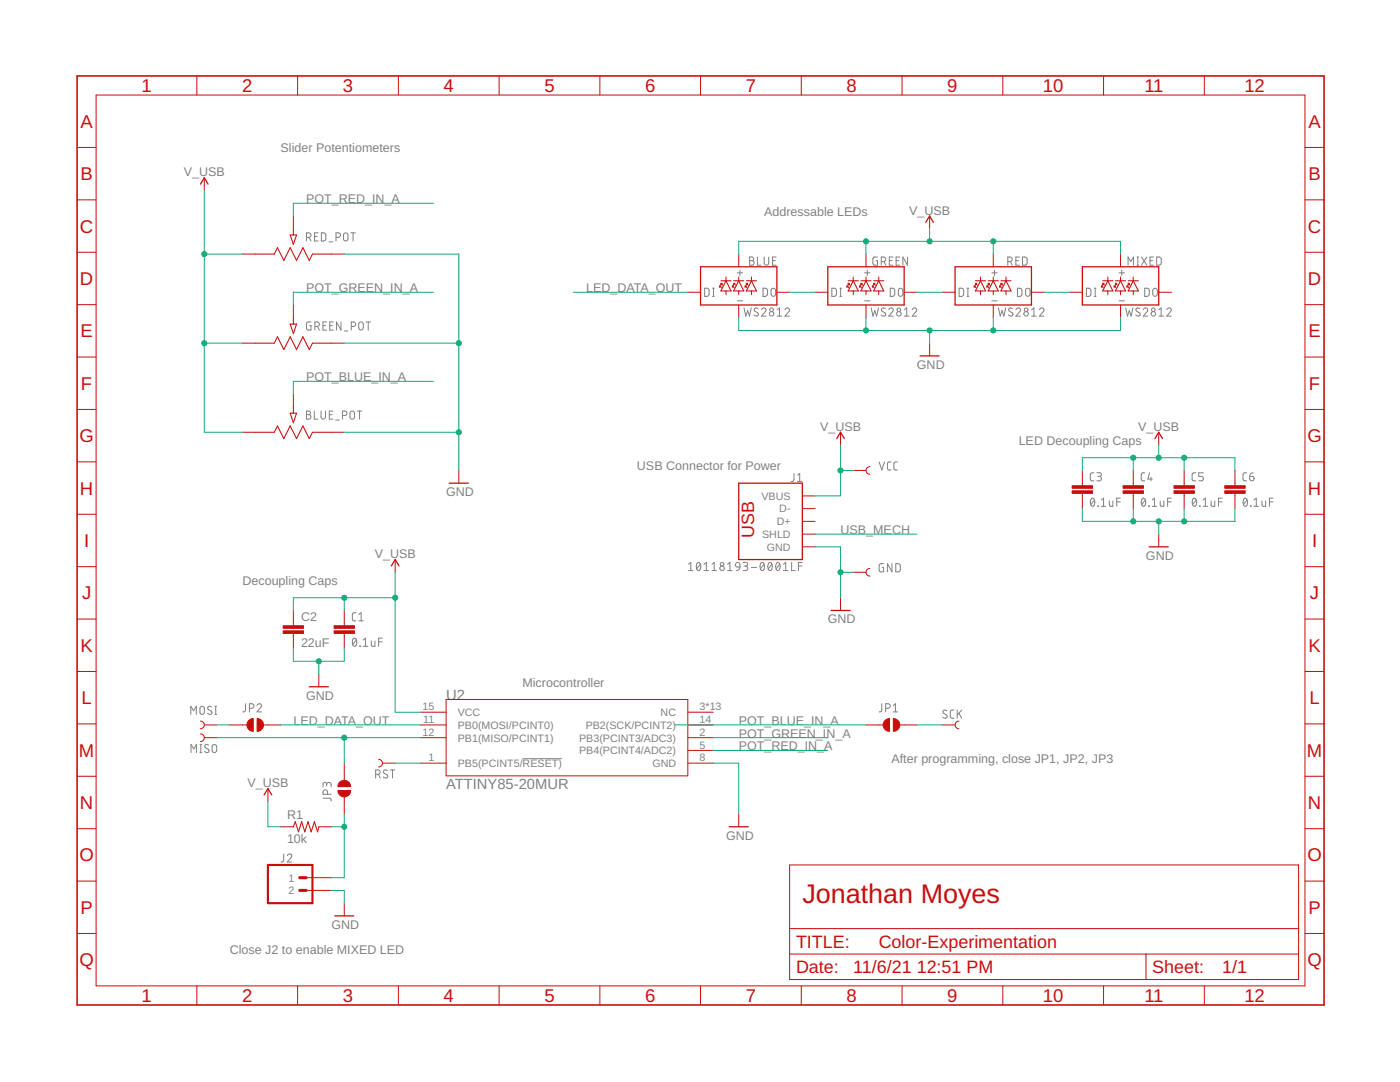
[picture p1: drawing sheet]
<svg xmlns="http://www.w3.org/2000/svg" width="279mm" height="216mm" viewBox="0 0 279 216" stroke-linecap="round" stroke-linejoin="round" font-family="sans-serif">
<g fill="none" stroke="#808080" stroke-width=".2">
<path d="M61.2 47.4h.4a.46 .46 0 0 0 .5-.5 .46 .46 0 0 0-.5-.4h-.4v1.6M61.7 47.4l.4 .7M62.8 47.2h.5M63.5 46.5h-.7v1.6h.7M64.1 46.5h.6l.3 .2v1.1l-.3 .2-.6 .1zM65.7 48.3h.7M67.1 47.4h.4a.46 .46 0 0 0 .5-.5 .46 .46 0 0 0-.5-.4h-.4v1.6M68.7 46.6l.3-.1 .3 .1 .1 1a.44 .44 0 0 1-.4 .5 .44 .44 0 0 1-.4-.5zM70 46.5h.9M70.5 46.5v1.6M140.6 57.5l.6 .1 .3 .2v1.1l-.3 .2h-.6zM142.2 57.5h.4"/>
<path d="M142.2 59.1h.4M142.4 57.5v1.6M147.2 54.4h1M147.7 53.9v1.1M149.6 51.3h.5a.36 .36 0 0 1 .3 .3 .36 .36 0 0 1-.3 .4 .46 .46 0 0 1 .4 .5 .46 .46 0 0 1-.4 .4h-.5zM149.6 52h.5M151.2 51.3v1.6h.7M152.3 57.5l.6 .1 .2 .2v1.1l-.2 .2h-.6zM152.5 51.3v1.2a.46 .46 0 0 0 .5 .4 .46 .46 0 0 0 .4-.4v-1.2M154 57.6l.3-.1 .4 .1 .1 1.1a.46 .46 0 0 1-.5 .4 .46 .46 0 0 1-.4-.4zM154.2 52h.5M154.9 51.3h-.7v1.6h.7"/>
<path d="M166 57.5l.6 .1 .3 .2v1.1l-.3 .2h-.6zM167.6 57.5h.4M167.6 59.1h.4M167.8 57.5v1.6M172.6 54.4h1M173.1 53.9v1.1M175.1 51.3h-.7l-.2 .2v1.1l.2 .3h.7v-.9h-.3M175.9 52.2h.4a.46 .46 0 0 0 .5-.5 .46 .46 0 0 0-.5-.4h-.4v1.6M176.4 52.2l.4 .7M177.5 52h.5M177.7 57.5l.6 .1 .2 .2v1.1l-.2 .2h-.6zM178.2 51.3h-.7v1.6h.7"/>
<path d="M178.8 52h.6M179.4 57.6l.3-.1 .3 .1a1.33 1.33 0 0 1 .1 1.3l-.4 .2-.4-.2v-.9zM179.6 51.3h-.8v1.6h.8M181.1 51.3v1.6l-.9-1.6v1.6M191.4 57.5l.6 .1 .3 .2v.9l-.3 .4h-.6zM193 57.5h.4M193 59.1h.4M193.2 57.5v1.6M197.9 54.4h1.1M198.5 53.9v1.1M201.1 52.2h.5a.46 .46 0 0 0 .4-.5 .46 .46 0 0 0-.4-.4h-.5v1.6M201.7 52.2l.3 .7"/>
<path d="M202.7 52h.6M203.1 57.5l.6 .1 .2 .2 .1 .9-.3 .4h-.6zM203.5 51.3h-.8v1.6h.8M204.1 51.3h.6l.3 .3v1l-.3 .3h-.6zM204.8 57.6l.3-.1 .3 .1 .2 1.1a.44 .44 0 0 1-.5 .4 .44 .44 0 0 1-.4-.4zM216.8 57.5l.8 .1a1.33 1.33 0 0 1 .1 1.3l-.3 .2h-.6zM218.4 57.5h.3M218.4 59.1h.3M218.6 57.5v1.6M223.3 54.4h1.1M223.9 53.9v1.1M225.1 52.9v-1.6l.6 .9 .5-.9v1.6"/>
<path d="M226.9 51.3h.4M226.9 52.9h.4M227.1 51.3v1.6M227.8 51.3l1.1 1.6M228.5 57.5l.6 .1 .2 .2 .1 .9-.3 .4h-.6zM228.9 51.3l-1.1 1.6M229.5 52h.5M230.2 57.6l.3-.1 .3 .1 .2 1.1a.46 .46 0 0 1-.5 .4 .46 .46 0 0 1-.4-.4v-.7zM230.2 51.3h-.7v1.6h.7M230.8 51.3h.7l.2 .3 .1 .9-.3 .4h-.7zM62.1 64.2l-.7 .1-.2 .2v1l.2 .3 .7 .1v-.9h-.3M62.8 65.2h.5a.46 .46 0 0 0 .5-.5 .46 .46 0 0 0-.5-.5h-.5v1.7"/>
<path d="M63.4 65.2l.4 .7M64.5 65h.5M65.2 64.2h-.7v1.7h.7M65.8 65h.5M66.5 64.2h-.7v1.7h.7M68.1 64.2v1.7l-.9-1.7v1.7M68.7 66h.7M70.1 65.2h.4a.46 .46 0 0 0 .5-.5 .46 .46 0 0 0-.5-.5h-.4v1.7M71.7 64.4l.3-.2 .3 .2 .2 .3v.7a.46 .46 0 0 1-.5 .5 .46 .46 0 0 1-.4-.5zM73 64.2h1M73.5 64.2v1.7M147.2 60h1"/>
<path d="M148.5 61.4l.3 1.7 .4-1.1 .4 1.1 .3-1.7M151.3 61.6l-.2-.1a.38 .38 0 0 0-.5 .1 .38 .38 0 0 0 .1 .5l.5 .3a.41 .41 0 0 1 0 .6 .41 .41 0 0 1-.6 0l-.1-.2M152 61.8a.44 .44 0 0 1 .6-.3 .44 .44 0 0 1 .1 .7l-.7 .9h.9M155.1 63.1h.9M155.1 61.8l.5-.4v1.7M156.7 61.8a.45 .45 0 0 1 .6-.3 .45 .45 0 0 1 .1 .7l-.7 .9h.9M172.6 60h1M173.9 61.4l.3 1.7 .4-1.1 .3 1.1 .4-1.7M176.7 61.6l-.2-.1a.38 .38 0 0 0-.5 .1 .38 .38 0 0 0 .1 .5l.5 .3a.4 .4 0 0 1 0 .6 .4 .4 0 0 1-.6 0l-.1-.2M177.4 61.8a.44 .44 0 0 1 .6-.3 .44 .44 0 0 1 .1 .7l-.7 .9h.9M180.5 63.1h.9M180.5 61.8l.5-.4v1.7"/>
<path d="M182.1 61.8a.44 .44 0 0 1 .6-.3 .44 .44 0 0 1 .1 .7l-.7 .9h.9M197.9 60h1.1M199.3 61.4l.3 1.7 .4-1.1 .3 1.1 .4-1.7M202.1 61.6l-.2-.1a.37 .37 0 0 0-.5 .1 .37 .37 0 0 0 .1 .5l.5 .3a.37 .37 0 0 1 .1 .5 .37 .37 0 0 1-.5 .1l-.3-.2M202.8 61.8a.45 .45 0 0 1 .6-.3 .45 .45 0 0 1 .1 .7l-.7 .9h.9M205.9 63.1h.9M205.9 61.8l.4-.4v1.7M207.5 61.8a.44 .44 0 0 1 .6-.3 .44 .44 0 0 1 .1 .7l-.7 .9h.9M223.3 60h1.1M224.7 61.4l.3 1.7 .4-1.1 .3 1.1 .4-1.7M227.5 61.6l-.6-.1-.2 .3 .1 .2 .6 .4a.41 .41 0 0 1 0 .6 .41 .41 0 0 1-.6 0l-.1-.2M228.2 61.8a.45 .45 0 0 1 .6-.3 .45 .45 0 0 1 .1 .7l-.7 .9h.9"/>
<path d="M231.3 63.1h.9M231.3 61.8l.4-.4v1.7M232.9 61.8a.44 .44 0 0 1 .6-.3 .44 .44 0 0 1 .1 .7l-.7 .9h.8M61.2 82h.4a.36 .36 0 0 1 .4 .4 .36 .36 0 0 1-.4 .3 .44 .44 0 0 1 .5 .5 .44 .44 0 0 1-.5 .4h-.4zM61.2 82.7h.4M62.7 82v1.6h.7M64.1 82v1.2a.44 .44 0 0 0 .4 .4 .44 .44 0 0 0 .5-.4v-1.2M65.7 82.7h.6M66.5 82h-.8v1.6h.8M67 83.8h.7M68.3 82.9h.5a.44 .44 0 0 0 .5-.4 .44 .44 0 0 0-.5-.5h-.5v1.6M70 82.1l.3-.1 .3 .1 .1 1.1a.44 .44 0 0 1-.4 .4 .44 .44 0 0 1-.5-.4z"/>
<path d="M71.3 82h.9M71.8 82v1.6M158.5 94.5l-.1 1.4-.2 .2h-.3M159.2 96.1h.9M159.2 94.8l.4-.3v1.6M175.5 92.2l.5 1.6 .5-1.6M177.8 92.2h-.5l-.2 .3v1.1l.2 .2h.5M179.1 92.2h-.5l-.2 .3v1.1l.2 .2h.5M217.8 99.5l.3-.1a.97 .97 0 0 1 0 1.6 1 1 0 0 1-.3-1.5zM218.3 94.3l-.5 .1-.2 .3v1l.2 .2h.5M218.4 99.8l-.7 .9M218.9 94.3h.6a.36 .36 0 0 1 .3 .4 .36 .36 0 0 1-.3 .4h-.4"/>
<path d="M219.4 95.1a.44 .44 0 0 1 .4 .4 .44 .44 0 0 1-.4 .4h-.5M219.8 99.8l.4-.4v1.6M221.4 99.9v1l.3 .1h.4v-1.1M223.6 99.4h-.7v1.6M228 99.5l.2-.1a.97 .97 0 0 1 0 1.6 1 1 0 0 1-.2-1.5zM228.5 94.3l-.5 .1-.2 .3v1l.2 .2h.5M228.6 99.8l-.7 .9M229.4 94.3l-.3 1.3h.9M229.7 95.2v.7M230 99.8l.4-.4v1.6M231.5 99.9l.1 1 .2 .1h.5v-1.1M233.7 99.4h-.7v1.6"/>
<path d="M238.1 99.5l.3-.1a.95 .95 0 0 1 0 1.6 1.02 1.02 0 0 1-.3-1.5zM238.6 94.3l-.5 .1-.2 .3v1l.2 .2h.5M238.7 99.8l-.7 .9M240.1 99.8l.5-.4v1.6M240.1 94.3h-.9v.8h.6a.45 .45 0 0 1 .3 .4 .45 .45 0 0 1-.3 .4h-.6M241.7 99.9v1l.3 .1h.4v-1.1M243.9 99.4h-.7v1.6M248.3 99.5l.2-.1a.95 .95 0 0 1 0 1.6 1.02 1.02 0 0 1-.2-1.5zM248.8 94.3l-.5 .1-.2 .3v1l.2 .2h.5M248.9 99.8l-.7 .9M249.4 95.1h.5a.45 .45 0 0 1 .4 .5 .45 .45 0 0 1-.5 .4 .45 .45 0 0 1-.4-.5zM250.1 94.3l-.6 .3-.1 .5"/>
<path d="M250.3 99.8l.4-.4v1.6M251.9 99.9v1l.2 .1h.5v-1.1M254.1 99.4h-.8v1.6M137.4 112.6l.5-.4v1.7M137.4 113.9h.9M139.2 112.3l.2-.1a.95 .95 0 0 1 0 1.7 1.04 1.04 0 0 1-.2-1.6zM139.8 112.6l-.8 .9M140.5 113.9h.9M140.5 112.6l.5-.4v1.7M142.1 113.9h.9M142.1 112.6l.4-.4v1.7M145.2 113.9h.9"/>
<path d="M145.2 112.6l.5-.4v1.7M146.9 112.4l.3-.2 .4 .2 .1 .7-.8-.1-.1-.3zM147.7 113.1l-.3 .6-.4 .2M148.3 112.2h.6a.36 .36 0 0 1 .3 .4 .36 .36 0 0 1-.3 .3h-.4M148.8 112.9a.46 .46 0 0 1 .4 .5 .46 .46 0 0 1-.4 .5h-.5M149.9 113.2h1.1M151.9 112.3l.2-.1a.97 .97 0 0 1 0 1.7 1.02 1.02 0 0 1-.2-1.6zM152.5 112.6l-.7 .9M153.4 112.3l.3-.1a.97 .97 0 0 1 0 1.7 1.02 1.02 0 0 1-.3-1.6zM154.1 112.6l-.8 .9M155 112.3l.3-.1a.97 .97 0 0 1 0 1.7 1.02 1.02 0 0 1-.3-1.6zM155.6 112.6l-.7 .9"/>
<path d="M156.4 113.9h.9M156.4 112.6l.4-.4v1.7M158 112.2v1.7h.7M159.3 112.9h.8M160.1 112.2h-.8v1.7M176.3 112.5h-.5l-.3 .2v1l.2 .4h.6v-.9h-.2M178 112.5v1.6l-.9-1.6v1.6M178.8 112.5h.6l.2 .3 .1 .9-.3 .4h-.6zM219.1 100.9l.1 .1zM219.8 101h.9M222.9 100.1h.7M229.3 100.9v.1z"/>
<path d="M230 101h.8M233 100.1h.7M239.4 100.9l.1 .1zM240.1 101h.9M243.2 100.1h.7M249.6 100.9l.1 .1zM250.3 101h.9M253.3 100.1h.8M70.5 127.4l.3-.1a.97 .97 0 0 1 0 1.7 1.02 1.02 0 0 1-.3-1.6zM71 122.3h-.5l-.2 .3v1.1l.2 .2h.5M71.1 127.7l-.7 .9M71.6 123.9h.9"/>
<path d="M71.6 122.6l.5-.3v1.6M71.8 128.9l.1 .1zM72.5 129h.9M72.5 127.7l.4-.4v1.7M74.1 127.9v.9l.3 .2h.4v-1.1M75.6 128.1h.7M76.3 127.3h-.7v1.7M38.1 142.6v-1.7l.5 .9 .6-.9v1.7M38.1 150.2v-1.7l.6 1 .5-1v1.7M39.9 150.2h.4M39.9 148.5h.4M40 141.1l.3-.2 .4 .2 .1 1a.44 .44 0 0 1-.5 .5 .44 .44 0 0 1-.4-.5z"/>
<path d="M40.1 148.5v1.7M41.6 148.7l-.2-.1a.38 .38 0 0 0-.5 .1 .38 .38 0 0 0 .1 .5l.6 .3a.41 .41 0 0 1 0 .6 .41 .41 0 0 1-.6 0l-.2-.2M42.2 141.1l-.5-.2-.3 .4 .1 .2 .6 .4a.38 .38 0 0 1 .2 .5 .38 .38 0 0 1-.6 .1l-.3-.2M42.5 148.7l.3-.2 .3 .2a1.33 1.33 0 0 1 .1 1.2l-.4 .3-.4-.3-.1-.9zM42.9 142.6h.3M42.9 140.9h.3M43.1 140.9v1.7M49 140.4v1.4l-.5 .2M49.8 141.3h.4a.46 .46 0 0 0 .5-.4 .46 .46 0 0 0-.5-.5h-.4v1.6M51.3 140.8a.44 .44 0 0 1 .6-.4 .44 .44 0 0 1 .1 .7l-.7 .9h.9M64.5 159.3h1.4l.2 .2v.3M65.2 156.5a.44 .44 0 0 1 .4-.4 .44 .44 0 0 1 .5 .4v.5"/>
<path d="M65.2 156.8v-.3a.36 .36 0 0 0-.4-.4 .36 .36 0 0 0-.3 .4v.5M65.4 158.5v-.4a.44 .44 0 0 0-.5-.5 .44 .44 0 0 0-.4 .5v.4h1.6M75 154.5h.4a.44 .44 0 0 0 .5-.4 .44 .44 0 0 0-.5-.5h-.4v1.7M75.5 154.5l.4 .8M77.3 153.8l-.5-.2-.3 .4 .1 .2 .7 .4a.42 .42 0 0 1-.1 .6 .42 .42 0 0 1-.6 0l-.1-.2M77.9 153.6h.9M78.3 153.6v1.7M104.3 151.4h7.8M176 140.4v1.4l-.5 .2M176.8 141.3h.4a.46 .46 0 0 0 .5-.4 .46 .46 0 0 0-.5-.5h-.4v1.6M178.3 142h.9M178.3 140.8l.4-.4v1.6"/>
<path d="M189 141.8l-.2-.1a.38 .38 0 0 0-.6 .2 .38 .38 0 0 0 .2 .5l.5 .2a.44 .44 0 0 1-.1 .7 .44 .44 0 0 1-.6-.2M190.4 141.7h-.5l-.2 .3v1.1l.2 .2h.5M191 141.7v1.6M191.4 142.3l.5 1M191.9 141.7l-.9 1M56.6 170.4v1.4l-.2 .2h-.3M57.3 170.8a.44 .44 0 0 1 .7-.4 .44 .44 0 0 1 .1 .7l-.8 .9h.9"/>
<circle cx="154" cy="61.8" r=".36"/>
<circle cx="154" cy="62.6" r=".44"/>
<circle cx="179.4" cy="61.8" r=".36"/>
<circle cx="179.4" cy="62.6" r=".44"/>
<circle cx="204.8" cy="61.8" r=".36"/>
<circle cx="204.8" cy="62.6" r=".45"/>
<circle cx="230.2" cy="61.8" r=".36"/>
<circle cx="230.2" cy="62.6" r=".45"/>
<circle cx="144.1" cy="113.4" r=".45"/>
<circle cx="144.1" cy="112.6" r=".36"/>
</g>
<g fill="none" stroke="#c90d0c" stroke-width=".2">
<path d="M19.2 19h241.2v177.7h-241.2zM39.3 15.2v3.8M59.4 15.2v3.8M79.5 15.2v3.8M99.6 15.2v3.8M119.7 15.2v3.8M139.8 15.2v3.8M159.9 15.2v3.8M180 15.2v3.8M200.1 15.2v3.8M220.2 15.2v3.8M240.3 15.2v3.8"/>
<path d="M15.4 29.4h3.8M15.4 39.9h3.8M40.8 35.5v2.5M260.4 29.4h3.8M260.4 39.9h3.8M15.4 50.3h3.8M48.4 50.7h2.5M58.5 43.1v2.5M66.2 50.7h2.5M137.3 58.3h2.5M143.6 57h.3l-.3 .3zM143.7 57.2l.3 .2"/>
<path d="M143.9 56.5h.2l-.2 .3zM144 56.7l.3 .2M144.9 55.3v.7M144.9 58.1v.7M146.2 57h.2l-.2 .3zM146.3 57.2l.2 .2M146.4 56.5h.3l-.3 .3zM146.5 56.7l.3 .2M147.4 50.7v2.5M147.4 55.3v.7M147.4 58.1v.7M148.7 57h.2l-.2 .3z"/>
<path d="M148.8 57.2l.3 .2M148.9 56.5h.3l-.3 .3zM149.1 56.7l.2 .2M150 55.3v.7M150 58.1v.7M155 58.3h2.6M162.7 58.3h2.5M169 57h.3l-.3 .3zM169.1 57.2l.3 .2M169.3 56.5h.2l-.2 .3zM169.4 56.7l.3 .2M170.3 55.3v.7"/>
<path d="M170.3 58.1v.7M171.6 57h.2l-.2 .3zM171.7 57.2l.2 .2M171.8 56.5h.3l-.3 .3zM171.9 56.7l.3 .2M172.8 50.7v2.5M172.8 55.3v.7M172.8 58.1v.7M174.1 57h.2l-.2 .3zM174.2 57.2l.3 .2M174.3 56.5h.3l-.3 .3zM174.5 56.7l.2 .2"/>
<path d="M175.4 55.3v.7M175.4 58.1v.7M180.4 58.3h2.6M185.5 43.1v2.5M188.1 58.3h2.5M194.4 57h.3l-.3 .3zM194.5 57.2l.3 .2M194.7 56.5h.2l-.2 .3zM194.8 56.7l.3 .2M195.7 55.3v.7M195.7 58.1v.7M197 57h.2l-.2 .3z"/>
<path d="M197.1 57.2l.2 .2M197.2 56.5h.3l-.3 .3zM197.3 56.7l.3 .2M198.2 50.7v2.5M198.2 55.3v.7M198.2 58.1v.7M199.5 57h.2l-.2 .3zM199.6 57.2l.3 .2M199.7 56.5h.3l-.3 .3zM199.9 56.7l.2 .2M200.8 55.3v.7M200.8 58.1v.7"/>
<path d="M205.8 58.3h2.6M213.5 58.3h2.5M219.8 57h.3l-.3 .3zM219.9 57.2l.3 .2M220.1 56.5h.2l-.2 .3zM220.2 56.7l.3 .2M221.1 55.3v.7M221.1 58.1v.7M222.4 57h.2l-.2 .3zM222.5 57.2l.2 .2M222.6 56.5h.3l-.3 .3zM222.7 56.7l.3 .2"/>
<path d="M223.6 50.7v2.5M223.6 55.3v.7M223.6 58.1v.7M224.9 57h.2l-.2 .3zM225 57.2l.3 .2M225.1 56.5h.3l-.3 .3zM225.3 56.7l.2 .2M226.2 55.3v.7M226.2 58.1v.7M231.2 58.3h2.6M260.4 50.3h3.8M15.4 60.8h3.8"/>
<path d="M15.4 71.2h3.8M48.4 68.5h2.5M58.5 60.9v2.5M58.5 78.6v2.6M66.2 68.5h2.5M147.4 60.9v2.5M172.8 60.9v2.5M185.5 68.5v2.5M198.2 60.9v2.5M223.6 60.9v2.5M260.4 60.8h3.8M260.4 71.2h3.8"/>
<path d="M15.4 81.7h3.8M15.4 92.2h3.8M48.4 86.3h2.5M66.2 86.3h2.5M91.6 93.9v2.5M160.1 99h2.6M167.7 86.3v2.5M170.3 93.9h2.5M173.6 93.1a.76 .76 0 0 0-.8 .8 .76 .76 0 0 0 .8 .7M216 93.9v3M216 98.4v3.1M226.2 93.9v3"/>
<path d="M226.2 98.4v3.1M231.2 86.3v2.5M236.3 93.9v3M236.3 98.4v3.1M246.5 93.9v3M246.5 98.4v3.1M260.4 81.7h3.8M260.4 92.2h3.8M15.4 102.6h3.8M15.4 113.1h3.8M78.9 111.7v2.5M160.1 104h2.6"/>
<path d="M160.1 101.5h2.6M160.1 109.1h2.6M160.1 106.6h2.6M167.7 119.3v2.5M170.3 114.2h2.5M173.6 113.4a.76 .76 0 0 0-.8 .8 .76 .76 0 0 0 .8 .8M231.2 106.6v2.5M260.4 102.6h3.8M260.4 113.1h3.8M15.4 123.5h3.8M15.4 134h3.8M58.5 121.8v3.1"/>
<path d="M58.5 126.4v3M63.6 134.5v2.5M68.7 121.8v3.1M68.7 126.4v3M89 139.6h48.3v15.2h-48.3zM260.4 123.5h3.8M260.4 134h3.8M15.4 144.4h3.8M15.4 154.9h3.8M40 143.9a.76 .76 0 0 1 .8 .8 .76 .76 0 0 1-.8 .7M40 146.4a.76 .76 0 0 1 .8 .8 .76 .76 0 0 1-.8 .8M40.8 144.7h2.5"/>
<path d="M40.8 147.2h2.5M45.8 144.7h3.5M52.6 144.7h3.4M53.5 157.4v2.5M68.7 152.3v3.4M68.7 159v3.4M75.6 151.5a.76 .76 0 0 1 .7 .8 .76 .76 0 0 1-.7 .7M76.3 152.3h2.6M83.9 152.3h5.1M83.9 142.1h5.1M83.9 144.7h5.1M83.9 147.2h5.1"/>
<path d="M137.3 152.3h5M137.3 142.1h5M137.3 144.7h5M137.3 147.2h5M137.3 149.7h5M172.8 144.7h3.5M179.6 144.7h3.4M188.1 144.7h2.5M191.4 143.9a.76 .76 0 0 0-.8 .8 .76 .76 0 0 0 .8 .7M260.4 144.4h3.8M260.4 154.9h3.8M15.4 165.4h3.8"/>
<path d="M15.4 175.8h3.8M56 165h2.5M61.1 175.1h5.1M61.1 177.7h5.1M63.6 165h2.6M147.4 162.4v2.6M157.6 172.6h101.6v22.9h-101.6zM260.4 165.4h3.8M260.4 175.8h3.8M15.4 186.3h3.8M39.3 196.7v3.8M59.4 196.7v3.8"/>
<path d="M68.7 180.2v2.6M79.5 196.7v3.8M99.6 196.7v3.8M119.7 196.7v3.8M139.8 196.7v3.8M157.6 190.4h101.6M157.6 185.3h101.6M159.9 196.7v3.8M180 196.7v3.8M200.1 196.7v3.8M220.2 196.7v3.8M228.7 190.4v5.1"/>
<path d="M240.3 196.7v3.8M260.4 186.3h3.8"/>
</g>
<g fill="none" stroke="#c90d0c" stroke-width=".25">
<path d="M40 36.7l.8-1.2 .7 1.2M139.8 53.2h15.2v7.7h-15.2zM165.2 53.2h15.2v7.7h-15.2zM184.8 44.4l.7-1.3 .8 1.3M190.6 53.2h15.2v7.7h-15.2zM216 53.2h15.2v7.7h-15.2zM183.6 71h3.8M89.7 96.4h3.8M147.4 96.4h12.7v15.3h-12.7zM167 87.5l.7-1.2 .8 1.2M230.5 87.5l.7-1.2 .8 1.2M78.1 112.9l.8-1.2 .7 1.2"/>
<path d="M229.3 109.1h3.9M61.7 137h3.8M165.8 121.8h3.9M52.7 158.6l.8-1.2 .7 1.2M145.5 165h3.8M66.8 182.8h3.8"/>
</g>
<g fill="#c90d0c" stroke="#c90d0c" stroke-width=".2">
<path d="M178.3 143.4a1.27 1.27 0 0 1 1.3 1.3 1.27 1.27 0 0 1-1.3 1.2z" fill-rule="evenodd"/>
<path d="M176.6 143.8l.5-.3 .4-.1v2.5a1.27 1.27 0 0 1-1.1-.7 1.27 1.27 0 0 1 .2-1.4z" fill-rule="evenodd"/>
<path d="M51.3 143.4a1.27 1.27 0 0 1 1.3 1.3 1.27 1.27 0 0 1-1.3 1.2z" fill-rule="evenodd"/>
<path d="M49.6 143.8l.5-.3 .4-.1v2.5a1.27 1.27 0 0 1-1.1-.7 1.27 1.27 0 0 1 .2-1.4z" fill-rule="evenodd"/>
<path d="M67.9 156a1.27 1.27 0 0 1 1.3-.2 1.27 1.27 0 0 1 .8 1.2h-2.6l.1-.5z" fill-rule="evenodd"/>
<path d="M67.4 157.7h2.6a1.27 1.27 0 0 1-1.3 1.3 1.27 1.27 0 0 1-1.3-1.3z" fill-rule="evenodd"/>
</g>
<path d="M15.4 15.2h248.8v185.3h-248.8z" fill="none" stroke="#c90d0c" stroke-width=".32"/>
<g fill="#c90d0c" stroke="#c90d0c" stroke-width=".2">
<path d="M66.7 125.9h4v.5h-4z"/>
<path d="M66.7 124.9h4v.5h-4z"/>
<path d="M56.5 125.9h4.1v.5h-4.1z"/>
<path d="M56.5 124.9h4.1v.5h-4.1z"/>
<path d="M214 97.9h4v.5h-4z"/>
<path d="M214 96.9h4v.5h-4z"/>
<path d="M224.1 97.9h4.1v.5h-4.1z"/>
<path d="M224.1 96.9h4.1v.5h-4.1z"/>
<path d="M234.3 97.9h4.1v.5h-4.1z"/>
<path d="M234.3 96.9h4.1v.5h-4.1z"/>
<path d="M244.4 97.9h4.1v.5h-4.1z"/>
<path d="M244.4 96.9h4.1v.5h-4.1z"/>
</g>
<g fill="none" stroke="#c90d0c" stroke-width=".21">
<path d="M50.9 50.7h3.8l.7-1.3 1.2 2.6 1.3-2.6 1.3 2.6 1.3-2.6 1.2 2.6 .7-1.3h3.8M57.9 46.9h1.3l-.7 1.9zM58.5 45.6v1.3M143.9 56h2M144.9 56l1 2.1h-2zM146.4 56h2M147.4 56l1 2.1h-2zM148.9 56h2.1M150 56l1 2.1h-2.1zM169.3 56h2M170.3 56l1 2.1h-2zM171.8 56h2"/>
<path d="M172.8 56l1 2.1h-2zM174.3 56h2.1M175.4 56l1 2.1h-2.1zM194.7 56h2M195.7 56l1 2.1h-2zM197.2 56h2M198.2 56l1 2.1h-2zM199.7 56h2.1M200.8 56l1 2.1h-2.1zM220.1 56h2M221.1 56l1 2.1h-2zM222.6 56h2"/>
<path d="M223.6 56l1 2.1h-2zM225.1 56h2.1M226.2 56l1 2.1h-2.1zM50.9 68.5h3.8l.7-1.3 1.2 2.5 1.3-2.5 1.3 2.5 1.3-2.5 1.2 2.5 .7-1.2h3.8M57.9 64.7h1.3l-.7 1.9zM58.5 63.4v1.3M50.9 86.3h3.8l.7-1.3 1.2 2.5 1.3-2.5 1.3 2.5 1.3-2.5 1.2 2.5 .7-1.2h3.8M57.9 82.4h1.3l-.7 1.9zM58.5 81.2v1.2M58.5 165l.4-1 .7 2 .6-2 .6 2 .7-2 .6 2 .6-2 .7 2 .2-1"/>
</g>
<path d="M53.5 172.6h8.9v7.6h-8.9z" fill="none" stroke="#c90d0c" stroke-width=".42"/>
<path d="M59.8 175.1h1.3M59.8 177.7h1.3" fill="none" stroke="#c90d0c" stroke-width=".61"/>
<g fill="none" stroke="#0dab76" stroke-width=".2">
<path d="M40.8 38v48.3h7.6M40.8 50.7h7.6M68.7 50.7h22.9v43.2M86.5 40.6h-28v2.5M86.5 58.3h-28v2.6M114.4 58.3h22.9M147.4 50.7v-2.5h76.2v2.5M157.6 58.3h5.1M172.8 48.2v2.5M183 58.3h5.1M185.5 45.6v2.6M198.2 48.2v2.5"/>
<path d="M208.4 58.3h5.1M40.8 68.5h7.6M68.7 68.5h22.9M86.5 76.1h-28v2.5M147.4 63.4v2.5h76.2v-2.5M172.8 63.4v2.5M185.5 65.9v2.6M198.2 63.4v2.5M68.7 86.3h22.9M167.7 88.8v10.2h-5M167.7 93.9h2.6M216 93.9v-2.6h30.5v2.6"/>
<path d="M226.2 91.3v2.6M231.2 88.8v2.5M236.3 91.3v2.6M68.7 119.3v2.5M78.9 119.3h-20.4v2.5M78.9 114.2v27.9h5M162.7 109.1h5v10.2M162.7 106.6h20.3M167.7 114.2h2.6M216 101.5v2.5h30.5v-2.5M226.2 101.5v2.5M231.2 104v2.6"/>
<path d="M236.3 101.5v2.5M58.5 129.4v2.6h10.2v-2.6M63.6 132v2.5M43.3 144.7h2.5M43.3 147.2h40.6M53.5 159.9v5.1h2.5M56 144.7h27.9M68.7 147.2v5.1M78.9 152.3h5M134.7 144.7h38.1M142.3 152.3h5.1v10.1M142.3 149.7h22.9"/>
<path d="M142.3 147.2h22.9M183 144.7h5.1M66.2 177.7h2.5v2.5M66.2 165h2.5M68.7 162.4v12.7h-2.5"/>
</g>
<g fill="#0dab76" stroke="#0dab76" stroke-width=".2">
<circle cx="167.7" cy="114.2" r=".51"/>
<circle cx="172.8" cy="65.9" r=".51"/>
<circle cx="185.5" cy="65.9" r=".51"/>
<circle cx="198.2" cy="65.9" r=".51"/>
<circle cx="231.2" cy="104" r=".51"/>
<circle cx="236.3" cy="104" r=".51"/>
<circle cx="226.2" cy="104" r=".51"/>
<circle cx="91.6" cy="86.3" r=".51"/>
<circle cx="91.6" cy="68.5" r=".51"/>
<circle cx="63.6" cy="132" r=".51"/>
<circle cx="78.9" cy="119.3" r=".51"/>
<circle cx="68.7" cy="119.3" r=".51"/>
<circle cx="167.7" cy="93.9" r=".51"/>
<circle cx="172.8" cy="48.2" r=".51"/>
<circle cx="185.5" cy="48.2" r=".51"/>
<circle cx="198.2" cy="48.2" r=".51"/>
<circle cx="236.3" cy="91.3" r=".51"/>
<circle cx="226.2" cy="91.3" r=".51"/>
<circle cx="231.2" cy="91.3" r=".51"/>
<circle cx="40.8" cy="68.5" r=".51"/>
<circle cx="40.8" cy="50.7" r=".51"/>
<circle cx="68.7" cy="147.2" r=".51"/>
<circle cx="68.7" cy="165" r=".51"/>
</g>
<text font-size="5.4" fill="#c90d0c" x="160.1" y="180.2">Jonathan Moyes</text>
<g font-size="3.7" fill="#c90d0c">
<text x="28.2" y="18.3">1</text>
<text x="48.3" y="18.3">2</text>
<text x="68.4" y="18.3">3</text>
<text x="88.5" y="18.3">4</text>
<text x="108.6" y="18.3">5</text>
<text x="128.7" y="18.3">6</text>
<text x="148.9" y="18.3">7</text>
<text x="169" y="18.3">8</text>
<text x="189.1" y="18.3">9</text>
<text x="208.1" y="18.3">10</text>
<text x="228.4" y="18.3">11</text>
<text x="248.3" y="18.3">12</text>
<text x="16.1" y="25.5">A</text>
<text x="261.1" y="25.5">A</text>
<text x="16.1" y="35.9">B</text>
<text x="261.1" y="35.9">B</text>
<text x="15.9" y="46.4">C</text>
<text x="261" y="46.4">C</text>
<text x="15.9" y="56.8">D</text>
<text x="261" y="56.8">D</text>
<text x="16.1" y="67.3">E</text>
<text x="261.1" y="67.3">E</text>
<text x="16.2" y="77.8">F</text>
<text x="261.2" y="77.8">F</text>
<text x="15.9" y="88.2">G</text>
<text x="260.9" y="88.2">G</text>
<text x="15.9" y="98.7">H</text>
<text x="261" y="98.7">H</text>
<text x="16.8" y="109.1">I</text>
<text x="261.8" y="109.1">I</text>
<text x="16.4" y="119.6">J</text>
<text x="261.4" y="119.6">J</text>
<text x="16.1" y="130">K</text>
<text x="261.1" y="130">K</text>
<text x="16.3" y="140.5">L</text>
<text x="261.3" y="140.5">L</text>
<text x="15.8" y="151">M</text>
<text x="260.8" y="151">M</text>
<text x="15.9" y="161.4">N</text>
<text x="261" y="161.4">N</text>
<text x="15.9" y="171.9">O</text>
<text x="260.9" y="171.9">O</text>
<text x="16.1" y="182.3">P</text>
<text x="261.1" y="182.3">P</text>
<text x="15.9" y="192.8">Q</text>
<text x="260.9" y="192.8">Q</text>
<text x="28.2" y="199.9">1</text>
<text x="48.3" y="199.9">2</text>
<text x="68.4" y="199.9">3</text>
<text x="88.5" y="199.9">4</text>
<text x="108.6" y="199.9">5</text>
<text x="128.7" y="199.9">6</text>
<text x="148.9" y="199.9">7</text>
<text x="169" y="199.9">8</text>
<text x="189.1" y="199.9">9</text>
<text x="208.1" y="199.9">10</text>
<text x="228.4" y="199.9">11</text>
<text x="248.3" y="199.9">12</text>
</g>
<g font-size="3.6" fill="#c90d0c">
<text x="150.5" y="107.3" transform="rotate(-90 150.5 107.3)">USB</text>
<text x="158.9" y="189.1">TITLE:</text>
<text x="175.4" y="189.1">Color-Experimentation</text>
<text x="158.9" y="194.2">Date:</text>
<text x="170.3" y="194.2">11/6/21</text>
<text x="183" y="194.2">12:51 PM</text>
<text x="230" y="194.2">Sheet:</text>
<text x="243.9" y="194.2">1/1</text>
</g>
<g font-size="2.9" fill="#808080">
<text x="89" y="139.6">U2</text>
<text x="89" y="157.4">ATTINY85-20MUR</text>
</g>
<g font-size="2.5" fill="#808080">
<text x="36.7" y="35.2">V_USB</text>
<text x="56" y="30.4">Slider Potentiometers</text>
<text x="61.1" y="40.5">POT_RED_IN_A</text>
<text x="152.5" y="43.1">Addressable LEDs</text>
<text x="181.4" y="42.8">V_USB</text>
<text x="61.1" y="58.3">POT_GREEN_IN_A</text>
<text x="117" y="58.3">LED_DATA_OUT</text>
<text x="61.1" y="76.1">POT_BLUE_IN_A</text>
<text x="183" y="73.6">GND</text>
<text x="163.7" y="86">V_USB</text>
<text x="203.3" y="88.8">LED Decoupling Caps</text>
<text x="227.2" y="86">V_USB</text>
<text x="127.1" y="93.9">USB Connector for Power</text>
<text x="89" y="99">GND</text>
<text x="167.7" y="106.6">USB_MECH</text>
<text x="74.8" y="111.4">V_USB</text>
<text x="228.7" y="111.6">GND</text>
<text x="48.4" y="116.7">Decoupling Caps</text>
<text x="60.1" y="124">C2</text>
<text x="165.2" y="124.3">GND</text>
<text x="60.1" y="129">22uF</text>
<text x="104.3" y="137">Microcontroller</text>
<text x="61.1" y="139.6">GND</text>
<text x="58.5" y="144.7">LED_DATA_OUT</text>
<text x="147.4" y="149.7">POT_RED_IN_A</text>
<text x="147.4" y="147.2">POT_GREEN_IN_A</text>
<text x="147.4" y="144.7">POT_BLUE_IN_A</text>
<text x="177.9" y="152.3">After programming, close JP1, JP2, JP3</text>
<text x="49.4" y="157.1">V_USB</text>
<text x="57.3" y="163.5">R1</text>
<text x="144.9" y="167.5">GND</text>
<text x="57.3" y="168.3">10k</text>
<text x="66.2" y="185.3">GND</text>
<text x="45.9" y="190.4">Close J2 to enable MIXED LED</text>
</g>
<g font-size="2.1" fill="#808080">
<text x="152" y="99.7">VBUS</text>
<text x="152.1" y="107.3">SHLD</text>
<text x="155" y="104.8">D+</text>
<text x="155.5" y="102.3">D-</text>
<text x="153.1" y="109.9">GND</text>
<text x="84.3" y="141.8">15</text>
<text x="91.4" y="142.9">VCC</text>
<text x="131.8" y="142.9">NC</text>
<text x="139.6" y="141.8">3*13</text>
<text x="84.3" y="146.8">12</text>
<text x="84.5" y="144.3">11</text>
<text x="91.4" y="145.4">PB0(MOSI/PCINT0)</text>
<text x="91.4" y="148">PB1(MISO/PCINT1)</text>
<text x="115.6" y="148">PB3(PCINT3/ADC3)</text>
<text x="116.9" y="145.4">PB2(SCK/PCINT2)</text>
<text x="139.6" y="144.3">14</text>
<text x="139.6" y="146.8">2</text>
<text x="139.6" y="149.4">5</text>
<text x="85.5" y="151.9">1</text>
<text x="91.4" y="153">PB5(PCINT5/RESET)</text>
<text x="115.6" y="150.5">PB4(PCINT4/ADC2)</text>
<text x="130.2" y="153">GND</text>
<text x="139.6" y="151.9">8</text>
<text x="57.6" y="175.9">1</text>
<text x="57.6" y="178.4">2</text>
</g>
</svg>
